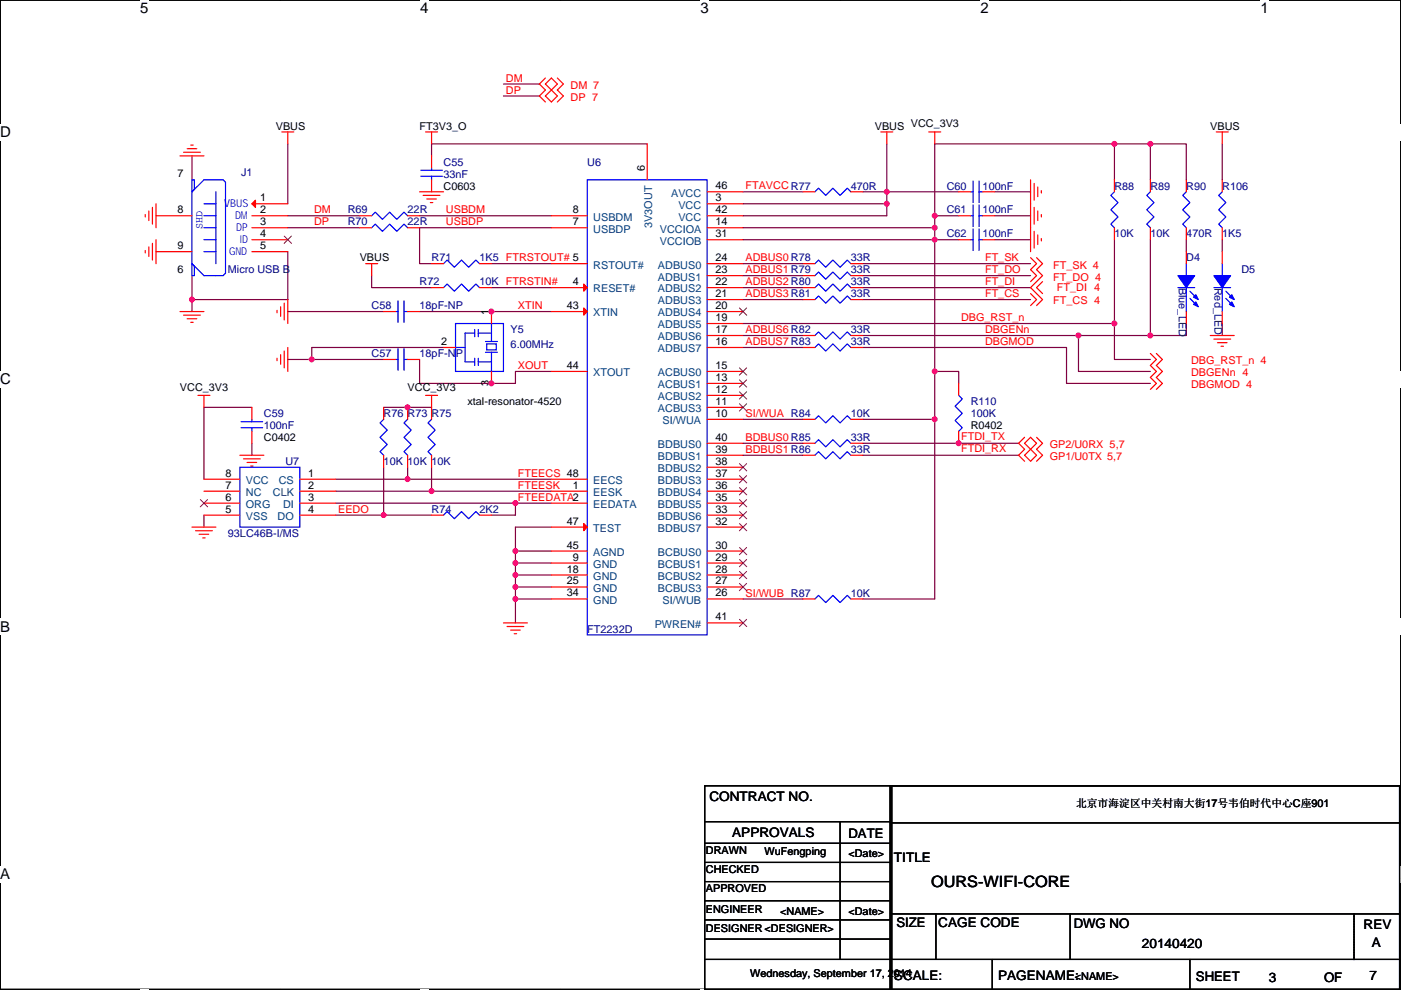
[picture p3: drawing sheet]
<svg xmlns="http://www.w3.org/2000/svg" width="297mm" height="210mm" viewBox="0 0 297 210" stroke-linecap="round" stroke-linejoin="round" font-family="sans-serif">
<path d="M.1 0h296.9v209.8h-296.9z" fill="none" stroke="#000" stroke-width=".25"/>
<g fill="#fff">
<path d="M29.7 0h1.8v3.6h-1.8z"/>
<path d="M29.7 209.8l1.8 .1z"/>
</g>
<path d="M59.4 0h.1M59.4 209.8h.1" fill="none" stroke="#000" stroke-width=".25"/>
<g fill="#fff">
<path d="M89.1 0h1.8v3.6h-1.8z"/>
<path d="M89.1 209.8l1.8 .1z"/>
</g>
<path d="M118.8 0h.1M118.8 209.8h.1" fill="none" stroke="#000" stroke-width=".25"/>
<g fill="#fff">
<path d="M148.5 0h1.8v3.6h-1.8z"/>
<path d="M148.5 209.8l1.8 .1z"/>
</g>
<path d="M178.2 0h.1M178.2 209.8h.1" fill="none" stroke="#000" stroke-width=".25"/>
<g fill="#fff">
<path d="M207.9 0h1.7v3.6h-1.7z"/>
<path d="M207.9 209.8l1.7 .1z"/>
</g>
<path d="M237.6 0h.1M237.6 209.8h.1" fill="none" stroke="#000" stroke-width=".25"/>
<g fill="#fff">
<path d="M267.3 0h1.7v3.6h-1.7z"/>
<path d="M267.3 209.8l1.7 .1z"/>
<path d="M.1 26.3h2.2v3.5h-2.2z"/>
<path d="M297 26.3v3.5z"/>
<path d="M.1 78.7h2.2v3.5h-2.2z"/>
<path d="M297 78.7v3.5z"/>
</g>
<path d="M.1 52.5h.1M297 52.5h.1" fill="none" stroke="#000" stroke-width=".25"/>
<g fill="#fff">
<path d="M.1 131.2h2.1v3.5h-2.1z"/>
<path d="M297 131.2v3.5z"/>
</g>
<path d="M.1 104.9h.1M297 104.9h.1" fill="none" stroke="#000" stroke-width=".25"/>
<g fill="#fff">
<path d="M0 183.6h2.2v3.5h-2.2z"/>
<path d="M297 183.6v3.5z"/>
</g>
<g fill="none" stroke="#000" stroke-width=".25">
<path d="M.1 157.4h.1M297 157.4h.1M149.4 166.7h39.6v43.1h-39.6zM149.4 174.3h39.4M149.4 178.9h39.4M178.1 174.3v29.2M188.8 166.7h107.9v43.1h-107.9zM188.8 166.7h.2v43.1h-.2zM189 174.5h108M296.7 166.7h-107.9v43.1M297 174.5h.1M149.4 182.9h39.4"/>
<path d="M149.4 187h39.4M149.4 191.1h39.4M149.4 195.1h39.4M149.4 199.2h39.4M188.8 193.8h107.9M198.4 193.8v9.7M226.9 193.8v9.7M287.1 193.8v9.7M149.4 203.5h147.3M188.8 209.8h.1M210.4 209.8h.1M210.4 203.5v6.3"/>
<path d="M252.3 209.8h.1M252.3 203.5v6.3"/>
</g>
<g fill="none" stroke="#800040" stroke-width=".25">
<path d="M106.7 17.8h7.7M40.7 33.1v5M61 30.5v12.7M106.7 20.4h7.7M137.2 30.5h-45.7v2.6M188 30.5v10.2M236.3 30.5h7.6M236.3 30.5h-38.1v15.3M236.3 30.5v7.6M243.9 30.5v7.6M243.9 30.5h7.6v7.6M259.1 30.5v7.6"/>
<path d="M40.7 58.5v5M61 53.4v10.1h-20.3M61 45.8h15.3M61 48.3h15.3M78.8 58.5v2.5h12.7M89 45.8h27.9M104.2 55.9h12.7M116.9 48.3h-27.9v7.6h2.5M157.5 48.3h40.7M157.5 50.8h40.7M157.5 43.2h30.5M157.5 40.7h12.7"/>
<path d="M157.5 58.5h12.7M157.5 55.9h12.7M182.9 55.9h35.6M182.9 58.5h35.6M182.9 40.7h5.1M188 40.7v2.5M188 43.2v2.6h-30.5M188 40.7h15.3M198.2 48.3v2.5M198.2 45.8v2.5M198.2 50.8v28M198.2 45.8h5.1"/>
<path d="M198.2 50.8h5.1M210.9 40.7h7.6M210.9 45.8h7.6M210.9 50.8h7.6M236.3 50.8v17.8M243.9 50.8v20.4M251.5 50.8v2.6M259.1 50.8v2.6M40.7 63.5v2.6M61 66.1h20.3M61 76.2h5.1M66.1 76.2h15.2"/>
<path d="M89 66.1h27.9M89 76.2v5.1h20.3v-2.5h7.6M94 73.7h-27.9v2.5M104.2 61h12.7M157.5 68.6h78.8M157.5 61h12.7M157.5 63.5h12.7M157.5 71.2h12.7M157.5 73.7h12.7M182.9 61h35.6M182.9 63.5h35.6M182.9 71.2h45.8"/>
<path d="M182.9 73.7h43.2v7.6h17.8M228.7 71.2v7.6h15.2M228.7 71.2h15.2M236.3 68.6v7.6h7.6M251.5 68.6v2.6h-7.6M259.1 68.6v2.6M53.4 86.4h-10.2v15.2M53.4 94v2.6M81.3 99.1v10.2M86.4 99.1v2.5M91.5 99.1v5.1M91.5 86.4h-10.2"/>
<path d="M157.5 88.9h12.7M157.5 94h12.7M157.5 96.6h12.7M182.9 94h33.1M182.9 88.9h15.3M182.9 96.6h33.1M198.2 88.9v38.1h-15.3M203.3 81.3v-2.5h-5.1v10.1M43.2 109.3v2.5M71.2 106.7h38.1M71.2 109.3h10.1M71.2 104.2h20.3"/>
<path d="M71.2 101.6h15.2M81.3 109.3h10.2M86.4 101.6h30.5M91.5 104.2h25.4M109.3 106.7v2.6h-5.1M109.3 116.9v2.5M109.3 119.4v2.6M109.3 106.7h7.6M109.3 116.9h7.6M109.3 119.4h7.6M116.9 111.8h-7.6v5.1M109.3 122v2.5"/>
<path d="M109.3 124.5v2.5M109.3 127v5.1M109.3 122h7.6M109.3 124.5h7.6M109.3 127h7.6M157.5 127h12.7"/>
</g>
<g fill="#f0f" stroke="#f0f" stroke-width=".25">
<circle cx="40.7" cy="63.5" r=".5"/>
<circle cx="86.4" cy="101.6" r=".5"/>
<circle cx="91.5" cy="104.2" r=".5"/>
<circle cx="109.3" cy="106.7" r=".5"/>
<circle cx="86.4" cy="86.4" r=".5"/>
<circle cx="109.3" cy="116.9" r=".5"/>
<circle cx="109.3" cy="119.4" r=".5"/>
<circle cx="109.3" cy="121.9" r=".5"/>
<circle cx="109.3" cy="124.5" r=".5"/>
<circle cx="109.3" cy="127" r=".5"/>
<circle cx="188" cy="40.7" r=".5"/>
<circle cx="188" cy="43.2" r=".5"/>
<circle cx="198.2" cy="48.3" r=".5"/>
<circle cx="198.2" cy="45.7" r=".5"/>
<circle cx="236.3" cy="68.6" r=".5"/>
<circle cx="228.6" cy="71.1" r=".5"/>
<circle cx="198.2" cy="50.8" r=".5"/>
<circle cx="198.2" cy="78.8" r=".5"/>
<circle cx="203.2" cy="94" r=".5"/>
<circle cx="236.3" cy="30.5" r=".5"/>
<circle cx="243.9" cy="30.5" r=".5"/>
<circle cx="243.9" cy="71.1" r=".5"/>
<circle cx="198.2" cy="88.9" r=".5"/>
<circle cx="81.3" cy="109.2" r=".5"/>
<circle cx="104.2" cy="66.1" r=".5"/>
<circle cx="104.2" cy="81.3" r=".5"/>
<circle cx="66.1" cy="76.2" r=".5"/>
</g>
<g fill="none" stroke="#f00" stroke-width=".25">
<path d="M115.6 16.6l-1.2 1.2 1.2 1.3-1.2 1.3 1.2 1.2M116.9 16.6l1.3 1.2-1.3 1.3-1.3-1.3zM118.2 16.6l1.2 1.2-1.2 1.3 1.2 1.3-1.2 1.2M38.2 33.1h5M38.9 32.3h3.6M39.7 31.5h2M40.4 30.8h.6M40.7 38.1h.1M59.8 28h2.5M61 28v2.5M90.2 28h2.6M91.5 28v2.5"/>
<path d="M91.5 33.1v2.5M91.5 38.1v2.6M115.6 20.4l1.3-1.3 1.3 1.3-1.3 1.2zM137.2 30.5v7.6M186.8 28h2.5M188 28v2.5M196.9 28h2.5M198.2 28v2.5M218.5 38.1v15.3M219.3 38.9v3.6M220 39.7v2M236.3 38.1v2.6"/>
<path d="M243.9 38.1v2.6M251.5 38.1v2.6M257.9 28h2.5M259.1 28v2.5M259.1 38.1v2.6M30.8 53.1v.5M30.8 45.5v.5M31.6 52.4v2M31.6 44.7v2.1M32.3 51.6v3.6M32.3 44v3.5M33.1 50.8v5.1"/>
<path d="M33.1 45.8h7.6M33.1 53.4h7.6M33.1 43.2v5.1M40.7 58.5h.1M53.4 43.2h7.6M53.4 45.8h7.6M53.4 48.3h7.6M53.4 50.8h7.6M53.4 53.4h7.6M76.3 45.8h2.5M76.3 48.3h2.5M77.5 55.9h2.6"/>
<path d="M78.8 55.9v2.6M86.4 45.8h2.6M86.4 48.3h2.6M89 40.7h5M89.7 41.4h3.6M90.5 42.2h2M91.2 43h.6M91.5 55.9h2.5M101.7 55.9h2.5M116.9 45.8h7.6M116.9 48.3h7.6M116.9 55.9h7.6"/>
<path d="M149.9 40.7h7.6M149.9 43.2h7.6M149.9 45.8h7.6M149.9 48.3h7.6M149.9 50.8h7.6M149.9 55.9h7.6M149.9 58.5h7.6M170.2 55.9h2.6M170.2 40.7h2.6M170.2 58.5h2.6M180.4 55.9h2.5M180.4 40.7h2.5"/>
<path d="M180.4 58.5h2.5M203.3 40.7h2.5M203.3 45.8h2.5M203.3 50.8h2.5M208.3 40.7h2.6M208.3 45.8h2.6M208.3 50.8h2.6M218.5 54.7l1.3 1.2-1.3 1.3 1.3 1.3-1.3 1.2M219.3 49.1v3.5M219.3 44v3.5M219.8 54.7l1.2 1.2-1.2 1.3 1.2 1.3-2.5 2.5 2.5 2.5-1.2 1.3M220 49.8v2.1"/>
<path d="M220 44.7v2.1M220.8 50.6v.5M220.8 40.4v.5M220.8 45.5v.5M221 59.7l-1.2 1.3 1.2 1.3M236.3 48.3v2.5M243.9 48.3v2.5M251.5 53.4v2.5M251.5 48.3v2.5M259.1 48.3v2.5M259.1 53.4v2.5M38.2 66.1h5"/>
<path d="M38.9 66.8h3.6M39.7 67.6h2M40.4 68.4h.6M58.7 76v.5M58.7 65.8v.5M59.5 75.2v2.1M59.5 65.1v2M60.3 74.5v3.5M60.3 64.3v3.6M61 73.7v5.1M61 63.5v5.1M81.3 76.2h2.6"/>
<path d="M81.3 66.1h2.6M86.4 76.2h2.6M86.4 66.1h2.6M91.5 61h2.5M94 73.7h2.6M101.7 61h2.5M104.2 66.1v2.5M104.2 78.8v2.5M116.9 61h7.6M116.9 66.1h7.6M116.9 78.8h7.6M149.9 61h7.6"/>
<path d="M149.9 63.5h7.6M149.9 66.1h7.6M149.9 68.6h7.6M149.9 71.2h7.6M149.9 73.7h7.6M149.9 78.8h7.6M170.2 73.7h2.6M170.2 61h2.6M170.2 63.5h2.6M170.2 71.2h2.6M180.4 73.7h2.5M180.4 61h2.5"/>
<path d="M180.4 63.5h2.5M180.4 71.2h2.5M218.5 62.3l1.3 1.2-1.3 1.3M243.9 75l1.3 1.2-1.3 1.3 1.3 1.3-1.3 1.3 1.3 1.2-1.3 1.3M245.2 75l1.2 1.2-1.2 1.3 1.2 1.3-1.2 1.3 1.2 1.2-1.2 1.3M251.5 66.1v2.5M256.6 71.2h5.1M257.4 71.9h3.5M258.1 72.7h2.1M258.9 73.4h.5M259.1 66.1v2.5M42 83.9h2.5"/>
<path d="M43.2 83.9v2.5M50.9 96.6h5M51.6 97.3h3.6M52.4 98.1h2M53.1 98.8h.6M53.4 86.4v2.5M53.4 91.5v2.5M81.3 96.6v2.5M81.3 86.4v2.5M86.4 96.6v2.5M86.4 86.4v2.5M90.2 83.9h2.6"/>
<path d="M91.5 83.9v5M91.5 96.6v2.5M149.9 81.3h7.6M149.9 83.9h7.6M149.9 86.4h7.6M149.9 88.9h7.6M149.9 94h7.6M149.9 96.6h7.6M149.9 99.1h7.6M170.2 94h2.6M170.2 88.9h2.6M170.2 96.6h2.6"/>
<path d="M180.4 94h2.5M180.4 88.9h2.5M180.4 96.6h2.5M203.3 81.3v2.6M203.3 91.5v2.5M217.2 96.6l1.3-1.3 1.3 1.3-1.3 1.2zM217.2 94l1.3-1.2 1.3 1.2-1.3 1.3zM217.2 92.8l-1.2 1.2 1.2 1.3-1.2 1.3 1.2 1.2M219.8 92.8l1.2 1.2-1.2 1.3 1.2 1.3-1.2 1.2M40.7 111.8h5.1M41.5 112.6h3.5M42.2 113.3h2.1"/>
<path d="M43 114.1h.5M43.2 109.3h7.7M43.2 106.7h7.7M43.2 104.2h7.7M43.2 101.6h7.7M63.6 101.6h7.6M63.6 104.2h7.6M63.6 106.7h7.6M63.6 109.3h7.6M91.5 109.3h2.5M101.7 109.3h2.5M116.9 101.6h7.6"/>
<path d="M116.9 104.2h7.6M116.9 106.7h7.6M116.9 111.8h7.6M116.9 116.9h7.6M116.9 119.4h7.6M149.9 101.6h7.6M149.9 104.2h7.6M149.9 106.7h7.6M149.9 109.3h7.6M149.9 111.8h7.6M149.9 116.9h7.6M149.9 119.4h7.6"/>
<path d="M106.7 132.1h5.1M107.5 132.9h3.6M108.3 133.6h2M109 134.4h.5M116.9 122h7.6M116.9 124.5h7.6M116.9 127h7.6M149.9 122h7.6M149.9 124.5h7.6M149.9 127h7.6M149.9 132.1h7.6M170.2 127h2.6"/>
<path d="M180.4 127h2.5"/>
</g>
<path d="M287.1 193.8v9.7M287.1 203.5h.1" fill="none" stroke="#000" stroke-width=".25" stroke-dasharray="0 .5"/>
<g fill="none" stroke="#00f" stroke-width=".25">
<path d="M40.7 38.1h.5v2.1l-.5 .5zM89.2 37.4h4.6M89.2 36.1h4.6M91.5 35.6v.5M91.5 37.4v.7M124.5 38.1h25.4v96.6h-25.4zM206.3 38.4v4.6M207.6 38.4v4.6M40.7 55.9l.5 .5v2.1h-.5zM40.7 40.7l2.5-2.6h4.1l.5 .6v19.3l-.5 .5h-4.1l-2.5-2.6zM43.2 43.2h2.6M43.2 45.8h2.6"/>
<path d="M43.2 48.3h2.6M43.2 50.8h2.6M43.2 53.4h2.6M45.8 40.7v15.2M78.8 45.8l.8-.8 1.5 1.5 1.5-1.5 1.5 1.5 1.6-1.5 .7 .8M78.8 48.3l.8-.8 1.5 1.6 1.5-1.6 1.5 1.6 1.6-1.6 .7 .8M94 55.9l.8-.7 1.5 1.5 1.6-1.5 1.5 1.5 1.5-1.5 .8 .7M172.8 55.9l.7-.7 1.6 1.5 1.5-1.5 1.5 1.5 1.5-1.5 .8 .7M172.8 40.7l.7-.8 1.6 1.5 1.5-1.5 1.5 1.5 1.5-1.5 .8 .8M172.8 58.5l.7-.8 1.6 1.5 1.5-1.5 1.5 1.5 1.5-1.5 .8 .8M205.8 40.7h.5M205.8 45.8h.5"/>
<path d="M205.8 50.8h.5M206.3 43.5v4.5M206.3 48.6v4.5M207.6 43.5v4.5M207.6 48.6v4.5M207.6 40.7h.7M207.6 45.8h.7M207.6 50.8h.7M236.3 40.7l-.8 .7 1.5 1.6-1.5 1.5 1.5 1.5-1.5 1.5 .8 .8M243.9 40.7l-.8 .7 1.6 1.6-1.6 1.5 1.6 1.5-1.6 1.5 .8 .8M251.5 55.9v2.6M251.5 40.7l-.7 .7 1.5 1.6-1.5 1.5 1.5 1.5-1.5 1.5 .7 .8"/>
<path d="M259.1 40.7l-.7 .7 1.5 1.6-1.5 1.5 1.5 1.5-1.5 1.5 .7 .8M259.1 55.9v2.6M83.9 76.2h.5M83.9 66.1h.5M84.4 74v4.5M84.4 63.8v4.6M85.7 76.2h.7M85.7 66.1h.7M85.7 74v4.5M85.7 63.8v4.6M94 61l.8-.8 1.5 1.6 1.6-1.6 1.5 1.6 1.5-1.6 .8 .8M96.6 73.7h2"/>
<path d="M96.6 68.6h10.1v10.2h-10.1zM98.6 73.7v3.1h2M100.6 76v1.5M100.6 70.7h-2v3M100.6 69.9v1.5M101.4 76.8h2.8M101.4 70.7h2.8M101.4 69.9v1.5M101.4 76v1.5M102.9 72.4h2.6M102.9 74.7h2.6M103.2 72.9h2v1.3h-2z"/>
<path d="M104.2 74.7v4.1M104.2 68.6v3.8M172.8 73.7l.7-.8 1.6 1.6 1.5-1.6 1.5 1.6 1.5-1.6 .8 .8M172.8 61l.7-.8 1.6 1.6 1.5-1.6 1.5 1.6 1.5-1.6 .8 .8M172.8 63.5l.7-.7 1.6 1.5 1.5-1.5 1.5 1.5 1.5-1.5 .8 .7M172.8 71.2l.7-.8 1.6 1.5 1.5-1.5 1.5 1.5 1.5-1.5 .8 .8M249.7 61h3.6M251.5 61v5.1M252.3 61.8l1.5 1.5M252.3 63.3l1.5 1.5M257.4 61h3.5M259.1 61v5.1"/>
<path d="M259.9 61.8l1.5 1.5M259.9 63.3l1.5 1.5M50.9 99.1h12.7v12.7h-12.7zM51.1 90.7h4.6M51.1 89.5h4.6M53.4 88.9v.6M53.4 90.7v.8M81.3 88.9l-.7 .8 1.5 1.5-1.5 1.6 1.5 1.5-1.5 1.5 .7 .8M86.4 88.9l-.7 .8 1.5 1.5-1.5 1.6 1.5 1.5-1.5 1.5 .7 .8M91.5 88.9l-.8 .8 1.6 1.5-1.6 1.6 1.6 1.5-1.6 1.5 .8 .8M172.8 94l.7-.7 1.6 1.5 1.5-1.5 1.5 1.5 1.5-1.5 .8 .7M172.8 88.9l.7-.7 1.6 1.5 1.5-1.5 1.5 1.5 1.5-1.5 .8 .7"/>
<path d="M172.8 96.6l.7-.8 1.6 1.5 1.5-1.5 1.5 1.5 1.5-1.5 .8 .8M203.3 83.9l.7 .7-1.5 1.5 1.5 1.6-1.5 1.5 1.5 1.5-.7 .8M94 109.3l.8-.8 1.5 1.5 1.6-1.5 1.5 1.5 1.5-1.5 .8 .8M172.8 127l.7-.7 1.6 1.5 1.5-1.5 1.5 1.5 1.5-1.5 .8 .7"/>
</g>
<g fill="#00f" stroke="#00f" stroke-width=".25">
<path d="M249.7 58.5h3.6l-1.8 2.5z" fill-rule="evenodd"/>
<path d="M253.6 64.1l.5 1-1.1-.5z" fill-rule="evenodd"/>
<path d="M253.6 62.5l.5 1-1.1-.5z" fill-rule="evenodd"/>
<path d="M257.4 58.5h3.5l-1.8 2.5z" fill-rule="evenodd"/>
<path d="M261.2 64.1l.5 1-1-.5z" fill-rule="evenodd"/>
<path d="M261.2 62.5l.5 1-1-.5z" fill-rule="evenodd"/>
</g>
<g fill="#f00" stroke="#f00" stroke-width=".25">
<path d="M53.4 43.2l.8-.7v1.5z"/>
<path d="M123.8 60.2l.7 .8-.7 .8z"/>
<path d="M123.8 65.3l.7 .8-.7 .7z"/>
<path d="M123.8 111l.7 .8-.7 .8z"/>
</g>
<g fill="none" stroke="#804000" stroke-width=".21">
<path d="M60.3 50.1l1.5 1.5M61.8 50.1l-1.6 1.5M156.8 65.3l1.5 1.6M156.8 78l1.5 1.6M158.3 65.3l-1.5 1.6M158.3 78l-1.5 1.6M156.8 80.6l1.5 1.5M156.8 83.1l1.5 1.5M156.8 85.6l1.5 1.6M156.8 98.3l1.5 1.6M158.3 80.6l-1.5 1.5M158.3 83.1l-1.5 1.5"/>
<path d="M158.3 85.6l-1.5 1.6M158.3 98.3l-1.5 1.6M42.5 106l1.5 1.5M44 106l-1.5 1.5M156.8 100.9l1.5 1.5M156.8 103.4l1.5 1.6M156.8 106l1.5 1.5M156.8 108.5l1.5 1.5M156.8 111l1.5 1.6M156.8 116.1l1.5 1.6M156.8 118.7l1.5 1.5M158.3 100.9l-1.5 1.5"/>
<path d="M158.3 103.4l-1.5 1.6M158.3 106l-1.5 1.5M158.3 108.5l-1.5 1.5M158.3 111l-1.5 1.6M158.3 116.1l-1.5 1.6M158.3 118.7l-1.5 1.5M156.8 121.2l1.5 1.5M156.8 123.7l1.5 1.6M156.8 131.4l1.5 1.5M158.3 121.2l-1.5 1.5M158.3 123.7l-1.5 1.6M158.3 131.4l-1.5 1.5"/>
</g>
<text font-size="3.3" x="197.4" y="188.2">OURS-WIFI-CORE</text>
<g font-size="3.2">
<text x="29.7" y="2.9">5</text>
<text x="89.1" y="2.9">4</text>
<text x="148.5" y="2.9">3</text>
<text x="207.9" y="2.9">2</text>
<text x="267.3" y="2.9">1</text>
<text x=".1" y="29.1">D</text>
<text x=".1" y="81.5">C</text>
<text x=".1" y="134">B</text>
<text x=".1" y="186.4">A</text>
<text x="297" y="186.4">A</text>
</g>
<g font-size="2.8">
<text x="150.4" y="169.9">CONTRACT NO.</text>
<text x="155.3" y="177.5">APPROVALS</text>
<text x="179.9" y="177.8">DATE</text>
<text x="189.5" y="182.9">TITLE</text>
<text x="190.1" y="196.6">SIZE</text>
<text x="198.9" y="196.6">CAGE CODE</text>
<text x="227.6" y="196.8">DWG NO</text>
<text x="289.1" y="197.1">REV</text>
<text x="242.1" y="201.2">20140420</text>
<text x="290.9" y="200.9">A</text>
<text x="189.5" y="207.8">SCALE:</text>
<text x="211.6" y="207.8">PAGENAME:</text>
<text x="253.6" y="208">SHEET</text>
<text x="269" y="208.3">3</text>
<text x="280.7" y="208.3">OF</text>
<text x="290.4" y="207.8">7</text>
</g>
<g font-size="2.3" fill="#f00">
<text x="107.2" y="17.3">DM</text>
<text x="107.2" y="19.9">DP</text>
<text x="121" y="18.9">DM 7</text>
<text x="121" y="21.4">DP 7</text>
<text x="158" y="40.2">FTAVCC R77</text>
<text x="66.6" y="45.3">DM</text>
<text x="66.6" y="47.8">DP</text>
<text x="94.5" y="45.3">USBDM</text>
<text x="94.5" y="47.8">USBDP</text>
<text x="158" y="55.4">ADBUS0 R78</text>
<text x="158" y="58">ADBUS1 R79</text>
<text x="208.8" y="55.3">FT_SK</text>
<text x="208.8" y="57.8">FT_DO</text>
<text x="223.3" y="57">FT_SK 4</text>
<text x="223.3" y="59.5">FT_DO 4</text>
<text x="109.8" y="65.6">XTIN</text>
<text x="158" y="60.5">ADBUS2 R80</text>
<text x="158" y="63">ADBUS3 R81</text>
<text x="208.8" y="60.4">FT_DI</text>
<text x="208.8" y="62.9">FT_CS</text>
<text x="223.3" y="64.6">FT_CS 4</text>
<text x="224.1" y="61.8">FT_DI 4</text>
<text x="158" y="70.7">ADBUS6 R82</text>
<text x="203.8" y="68">DBG_RST_n</text>
<text x="208.8" y="70.7">DBGENn</text>
<text x="158" y="73.2">ADBUS7 R83</text>
<text x="208.8" y="73.2">DBGMOD</text>
<text x="252.5" y="77.3">DBG_RST_n 4</text>
<text x="109.8" y="78.3">XOUT</text>
<text x="252.5" y="79.8">DBGENn 4</text>
<text x="252.5" y="82.4">DBGMOD 4</text>
<text x="158" y="88.4">SI/WUA R84</text>
<text x="158" y="93.5">BDBUS0 R85</text>
<text x="203.8" y="93.4">FTDI_TX</text>
<text x="203.8" y="95.9">FTDI_RX</text>
<text x="222.6" y="95.1">GP2/U0RX 5,7</text>
<text x="109.8" y="101.1">FTEECS 48</text>
<text x="158" y="96.1">BDBUS1 R86</text>
<text x="222.6" y="97.6">GP1/U0TX 5,7</text>
<text x="109.8" y="106.2">FTEEDATA2</text>
<text x="109.8" y="103.7">FTEESK</text>
<text x="71.7" y="108.8">EEDO</text>
<text x="158" y="126.5">SI/WUB R87</text>
</g>
<g font-size="2.3">
<text x="58.5" y="27.5">VBUS</text>
<text x="89" y="27.5">FT3V3_O</text>
<text x="185.5" y="27.5">VBUS VCC_3V3</text>
<text x="256.6" y="27.5">VBUS</text>
<text x="37.7" y="37.6">7</text>
<text x="94" y="40.2">C0603</text>
<text x="136.7" y="36.4" transform="rotate(-90 136.7 36.4)">6</text>
<text x="151.7" y="40.2">46</text>
<text x="37.7" y="45.2">8</text>
<text x="55.2" y="42.7">1</text>
<text x="55.2" y="45.2">2</text>
<text x="55.2" y="47.8">3</text>
<text x="121.5" y="45.2">8</text>
<text x="121.5" y="47.8">7</text>
<text x="151.7" y="42.7">3</text>
<text x="151.7" y="45.2">42</text>
<text x="151.7" y="47.8">14</text>
<text x="37.7" y="52.9">9</text>
<text x="55.2" y="50.3">4</text>
<text x="55.2" y="52.9">5</text>
<text x="151.7" y="50.3">31</text>
<text x="37.7" y="57.9">6</text>
<text x="76.3" y="55.4">VBUS</text>
<text x="151.7" y="55.4">24</text>
<text x="151.7" y="57.9">23</text>
<text x="120.2" y="65.6">43</text>
<text x="121.5" y="60.5">4</text>
<text x="151.7" y="60.5">22</text>
<text x="151.7" y="63">21</text>
<text x="151.7" y="65.6">20</text>
<text x="103.7" y="66.8" transform="rotate(-90 103.7 66.8)">1</text>
<text x="151.7" y="68.1">19</text>
<text x="151.7" y="70.6">17</text>
<text x="93.5" y="73.2">2</text>
<text x="151.7" y="73.2">16</text>
<text x="38.2" y="82.9">VCC_3V3</text>
<text x="86.4" y="82.9">VCC_3V3</text>
<text x="103.7" y="81.9" transform="rotate(-90 103.7 81.9)">3</text>
<text x="120.2" y="78.3">44</text>
<text x="151.7" y="78.3">15</text>
<text x="151.7" y="80.8">13</text>
<text x="151.7" y="83.3">12</text>
<text x="99.1" y="85.9">xtal-resonator-4520</text>
<text x="151.7" y="85.9">11</text>
<text x="151.7" y="88.4">10</text>
<text x="55.9" y="93.5">C0402</text>
<text x="151.7" y="93.5">40</text>
<text x="205.8" y="91">R0402</text>
<text x="47.8" y="101.1">8</text>
<text x="65.3" y="101.1">1</text>
<text x="151.7" y="96">39</text>
<text x="151.7" y="98.6">38</text>
<text x="151.7" y="101.1">37</text>
<text x="47.8" y="106.2">6</text>
<text x="47.8" y="103.7">7</text>
<text x="65.3" y="103.7">2</text>
<text x="65.3" y="106.2">3</text>
<text x="121.5" y="103.7">1</text>
<text x="151.7" y="103.7">36</text>
<text x="151.7" y="106.2">35</text>
<text x="47.8" y="108.7">5</text>
<text x="65.3" y="108.7">4</text>
<text x="120.2" y="111.3">47</text>
<text x="151.7" y="108.7">33</text>
<text x="151.7" y="111.3">32</text>
<text x="120.2" y="116.4">45</text>
<text x="121.5" y="118.9">9</text>
<text x="151.7" y="116.4">30</text>
<text x="151.7" y="118.9">29</text>
<text x="120.2" y="121.4">18</text>
<text x="120.2" y="124">25</text>
<text x="151.7" y="121.4">28</text>
<text x="151.7" y="124">27</text>
<text x="120.2" y="126.5">34</text>
<text x="151.7" y="126.5">26</text>
<text x="151.7" y="131.6">41</text>
<text x="228.2" y="171.3">北京市海淀区中关村南大街17号韦伯时代中心C座901</text>
<text x="149.7" y="181.2">DRAWN</text>
<text x="149.7" y="185.2">CHECKED</text>
<text x="162.1" y="181.4">WuFengping</text>
<text x="179.9" y="181.7">&lt;Date&gt;</text>
<text x="149.7" y="189.3">APPROVED</text>
<text x="149.7" y="193.6">ENGINEER</text>
<text x="149.7" y="197.7">DESIGNER &lt;DESIGNER&gt;</text>
<text x="165.4" y="194.1">&lt;NAME&gt;</text>
<text x="179.9" y="194.1">&lt;Date&gt;</text>
<text x="159.1" y="207.3">Wednesday, September 17, 2014</text>
<text x="227.9" y="207.8">&lt;NAME&gt;</text>
</g>
<g font-size="2.3" fill="#000080">
<text x="94" y="35.1">C55</text>
<text x="124.5" y="35.1">U6</text>
<text x="51.1" y="37.4">J1</text>
<text x="94" y="37.7">33nF</text>
<text x="180.4" y="40.2">470R</text>
<text x="200.7" y="40.2">C60</text>
<text x="208.3" y="40.2">100nF</text>
<text x="236.3" y="40.2">R88</text>
<text x="243.9" y="40.2">R89</text>
<text x="251.5" y="40.2">R90</text>
<text x="259.1" y="40.2">R106</text>
<text x="73.7" y="45.3">R69</text>
<text x="73.7" y="47.8">R70</text>
<text x="86.4" y="45.3">22R</text>
<text x="86.4" y="47.8">22R</text>
<text x="200.7" y="45.3">C61</text>
<text x="208.3" y="45.3">100nF</text>
<text x="200.7" y="50.4">C62</text>
<text x="208.3" y="50.4">100nF</text>
<text x="236.3" y="50.4">10K</text>
<text x="243.9" y="50.4">10K</text>
<text x="251.5" y="50.4">470R</text>
<text x="259.1" y="50.4">1K5</text>
<text x="48.3" y="58">Micro USB B</text>
<text x="91.5" y="55.4">R71</text>
<text x="101.7" y="55.4">1K5 FTRSTOUT# 5</text>
<text x="180.4" y="55.4">33R</text>
<text x="180.4" y="58">33R</text>
<text x="251.5" y="55.4">D4</text>
<text x="263.2" y="58">D5</text>
<text x="78.8" y="65.6">C58</text>
<text x="89" y="65.6">18pF-NP</text>
<text x="89" y="60.5">R72</text>
<text x="101.7" y="60.5">10K FTRSTIN#</text>
<text x="180.4" y="60.5">33R</text>
<text x="180.4" y="63.1">33R</text>
<text x="249.9" y="61" transform="rotate(90 249.9 61)">Blue_LED</text>
<text x="257.5" y="61" transform="rotate(90 257.5 61)">Red_LED</text>
<text x="108.3" y="70.7">Y5</text>
<text x="180.4" y="70.7">33R</text>
<text x="78.8" y="75.8">C57</text>
<text x="89" y="75.8">18pF-NP</text>
<text x="108.3" y="73.7">6.00MHz</text>
<text x="180.4" y="73.2">33R</text>
<text x="55.9" y="88.5">C59</text>
<text x="81.3" y="88.5">R76 R73 R75</text>
<text x="180.4" y="88.5">10K</text>
<text x="205.8" y="85.9">R110</text>
<text x="205.8" y="88.5">100K</text>
<text x="55.9" y="91">100nF</text>
<text x="180.4" y="93.5">33R</text>
<text x="60.5" y="98.6">U7</text>
<text x="81.3" y="98.6">10K 10K 10K</text>
<text x="180.4" y="96.1">33R</text>
<text x="48.3" y="113.9">93LC46B-I/MS</text>
<text x="91.5" y="108.8">R74</text>
<text x="101.7" y="108.8">2K2</text>
<text x="180.4" y="126.6">10K</text>
<text x="124.5" y="134.2">FT2232D</text>
</g>
<g font-size="2.3" fill="#004080">
<text x="142.3" y="41.7">AVCC</text>
<text x="125.8" y="46.8">USBDM</text>
<text x="143.8" y="44.3">VCC</text>
<text x="143.8" y="46.8">VCC</text>
<text x="125.8" y="49.3">USBDP</text>
<text x="138.3" y="48.4" transform="rotate(-90 138.3 48.4)">3V3OUT</text>
<text x="139.9" y="49.3">VCCIOA</text>
<text x="139.9" y="51.9">VCCIOB</text>
<text x="125.8" y="57">RSTOUT#</text>
<text x="139.5" y="57">ADBUS0</text>
<text x="139.5" y="59.5">ADBUS1</text>
<text x="125.8" y="62">RESET#</text>
<text x="139.5" y="62">ADBUS2</text>
<text x="139.5" y="64.6">ADBUS3</text>
<text x="125.8" y="67.1">XTIN</text>
<text x="139.5" y="67.1">ADBUS4</text>
<text x="139.5" y="69.7">ADBUS5</text>
<text x="139.5" y="72.2">ADBUS6</text>
<text x="139.5" y="74.7">ADBUS7</text>
<text x="125.8" y="79.8">XTOUT</text>
<text x="139.5" y="79.8">ACBUS0</text>
<text x="139.5" y="82.4">ACBUS1</text>
<text x="139.5" y="84.9">ACBUS2</text>
<text x="139.5" y="87.4">ACBUS3</text>
<text x="140.5" y="90">SI/WUA</text>
<text x="139.5" y="95.1">BDBUS0</text>
<text x="139.5" y="97.6">BDBUS1</text>
<text x="139.5" y="100.1">BDBUS2</text>
<text x="52.1" y="107.8">ORG</text>
<text x="52.1" y="105.2">NC</text>
<text x="52.1" y="102.7">VCC</text>
<text x="57.8" y="105.2">CLK</text>
<text x="59.1" y="102.7">CS</text>
<text x="60" y="107.8">DI</text>
<text x="125.8" y="102.7">EECS</text>
<text x="125.8" y="105.2">EESK</text>
<text x="125.8" y="107.8">EEDATA</text>
<text x="139.5" y="102.7">BDBUS3</text>
<text x="139.5" y="105.2">BDBUS4</text>
<text x="139.5" y="107.8">BDBUS5</text>
<text x="52.1" y="110.3">VSS</text>
<text x="58.9" y="110.3">DO</text>
<text x="125.8" y="112.8">TEST</text>
<text x="139.5" y="110.3">BDBUS6</text>
<text x="139.5" y="112.8">BDBUS7</text>
<text x="125.8" y="117.9">AGND</text>
<text x="139.5" y="117.9">BCBUS0</text>
<text x="125.8" y="120.5">GND</text>
<text x="125.8" y="123">GND</text>
<text x="125.8" y="125.5">GND</text>
<text x="139.5" y="120.5">BCBUS1</text>
<text x="139.5" y="123">BCBUS2</text>
<text x="139.5" y="125.5">BCBUS3</text>
<text x="125.8" y="128.1">GND</text>
<text x="140.5" y="128.1">SI/WUB</text>
<text x="138.8" y="133.2">PWREN#</text>
</g>
<g font-size="2.3" fill="#00f">
<text x="47.6" y="43.9">VBUS</text>
<text x="49.8" y="46.4">DM</text>
<text x="42.9" y="48.6" transform="rotate(-90 42.9 48.6)">SHD</text>
<text x="50.1" y="48.9">DP</text>
<text x="50.9" y="51.5">ID</text>
<text x="48.6" y="54">GND</text>
</g>
</svg>
